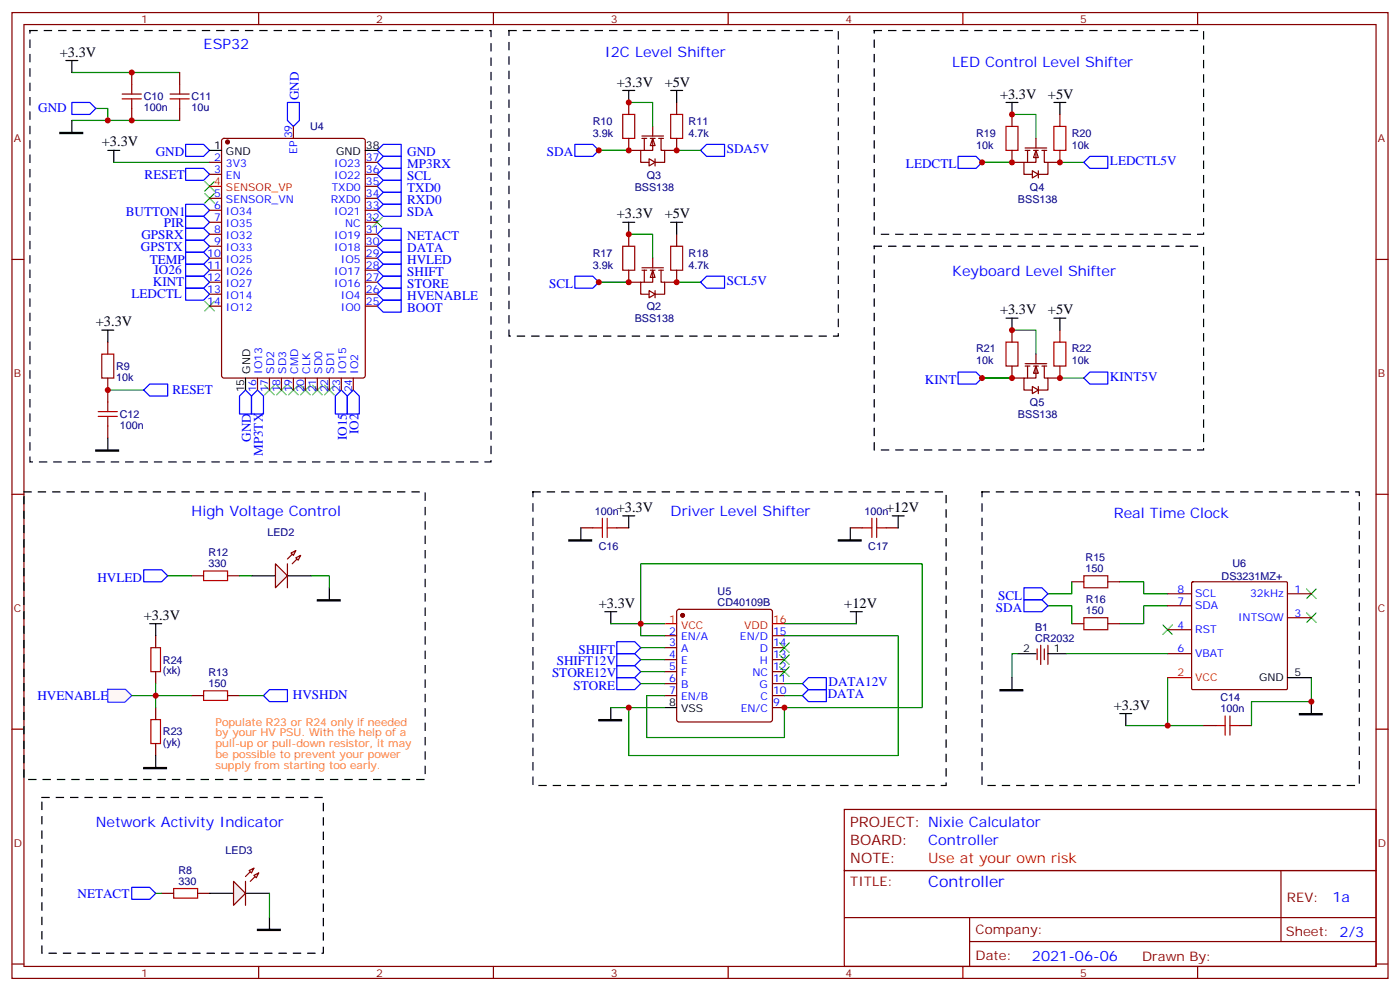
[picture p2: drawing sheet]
<svg xmlns="http://www.w3.org/2000/svg" width="412mm" height="292mm" viewBox="0 0 412 292" stroke-linecap="round" stroke-linejoin="round" font-family="sans-serif">
<g fill="none" stroke="#870000" stroke-width=".35">
<path d="M3.5 3.7h405.4v284.3h-405.4zM7.1 7.2h398.2v277.3h-398.2zM76.2 3.7v3.5M145.3 3.7v3.5M214.5 3.7v3.5M283.6 3.7v3.5M352.8 3.7v3.5M38.8 21.3v3.6M38.8 31.9v3.6M52.9 21.3v3.6M52.9 31.9v3.6M3.5 76.4h3.6"/>
<path d="M405.3 76.4h3.6M31.7 100.7v3.5M31.7 111.3v7.1M31.7 125.4v3.5M3.5 145.5h3.6M405.3 145.5h3.6M315.7 171.3h3.6M326.3 171.3h3.5M344 174.8h7M344 178.3h7M351.1 171.4l.3-.1h27.5l.3 .1v31.3l-.2 .3h-27.6l-.3-.2zM379.2 174.8h7.1"/>
<path d="M305.5 191v3.2M306.6 190v5.6M307.6 191v3.2M308.7 190v5.6M315.7 183.6h3.6M326.3 183.6h3.5M344 185.4h7M344 192.4h7M379.2 181.9h7.1M3.5 214.7h3.6M354.5 213.6h3.6M365.1 213.6h3.6"/>
<path d="M405.3 214.7h3.6M248.7 256.3h156.6v28.2h-156.6zM377.3 256.3v20.9M248.7 270.1h156.5M285.6 277.2h119.6M285.6 270.1v14.2M3.5 283.8h3.6M76.2 284.5v3.5M145.3 284.5v3.5M214.5 284.5v3.5M283.6 284.5v3.5M352.8 284.5v3.5"/>
<path d="M405.3 283.8h3.6"/>
</g>
<g fill="none" stroke="#00f" stroke-width=".35">
<path d="M21.2 30.2h5.3l1.7 1.7-1.7 1.8h-5.3zM84.7 30.2h3.5v5.3l-1.8 1.7-1.7-1.7zM54.7 42.5h5.3l1.7 1.8-1.7 1.7h-5.3zM54.7 49.6h5.3l1.7 1.7-1.7 1.8h-5.3zM111.1 44.3l1.8-1.8h5.3v3.5h-5.3zM111.1 58.4l1.8-1.8h5.3v3.5h-5.3zM111.1 54.9l1.8-1.8h5.3v3.5h-5.3zM111.1 47.8l1.8-1.8h5.3v3.6h-5.3zM111.1 51.3l1.8-1.7h5.3v3.5h-5.3zM54.7 63.7h5.3l1.7 1.7-1.7 1.8h-5.3zM54.7 60.1h5.3l1.7 1.8-1.7 1.8h-5.3zM54.7 70.7h5.3l1.7 1.8-1.7 1.8h-5.3z"/>
<path d="M54.7 67.2h5.3l1.7 1.8-1.7 1.7h-5.3zM54.7 77.8h5.3l1.7 1.8-1.7 1.7h-5.3zM54.7 74.3h5.3l1.7 1.7-1.7 1.8h-5.3zM111.1 61.9l1.8-1.8h5.3v3.6h-5.3zM111.1 69l1.8-1.8h5.3v3.5h-5.3zM111.1 72.5l1.8-1.8h5.3v3.6h-5.3zM111.1 79.6l1.8-1.8h5.3v3.5h-5.3zM111.1 76l1.8-1.7h5.3v3.5h-5.3zM54.7 81.3h5.3l1.7 1.8-1.7 1.7h-5.3zM54.7 84.8h5.3l1.7 1.8-1.7 1.8h-5.3zM111.1 83.1l1.8-1.8h5.3v3.5h-5.3zM111.1 86.6l1.8-1.8h5.3v3.6h-5.3z"/>
<path d="M111.1 90.1l1.8-1.7h5.3v3.5h-5.3zM44.1 113.1h5.3v3.5h-5.3l-1.8-1.8zM72.3 114.8l1.8 1.8v5.3h-3.5v-5.3zM75.8 114.8l1.8 1.8v5.3h-3.5v-5.3zM100.5 114.8l1.8 1.8v5.3h-3.5v-5.3zM104.1 114.8l1.7 1.8v5.3h-3.5v-5.3zM301.6 176.6h5.3l1.8 1.7-1.8 1.8h-5.3zM301.6 173h5.3l1.8 1.8-1.8 1.8h-5.3zM77.6 204.8l1.8-1.8h5.3v3.6h-5.3z"/>
</g>
<g fill="none" stroke="#3c3" stroke-width=".35">
<path d="M109.7 64l2.8 2.9M112.5 64l-2.8 2.9M60.3 88.7l2.8 2.8M63.1 88.7l-2.8 2.8M78 113.4l2.8 2.8M80.8 113.4l-2.8 2.8M81.5 113.4l2.8 2.8M84.3 113.4l-2.8 2.8M85 113.4l2.8 2.8M87.8 113.4l-2.8 2.8M88.5 113.4l2.9 2.8M91.4 113.4l-2.9 2.8"/>
<path d="M92.1 113.4l2.8 2.8M94.9 113.4l-2.8 2.8M95.6 113.4l2.8 2.8M98.4 113.4l-2.8 2.8M384.9 173.4l2.8 2.8M387.7 173.4l-2.8 2.8M342.5 184l2.9 2.8M345.4 184l-2.9 2.8M384.9 180.4l2.8 2.9M387.7 180.4l-2.8 2.9"/>
</g>
<g fill="none" stroke="#008700" stroke-width=".35">
<path d="M21.2 35.5h31.7M21.2 21.3h31.7M28.2 31.9h3.5v3.6M31.7 114.8h10.6M308.7 178.3h7v5.3M315.7 171.3v3.5h-7M329.8 171.3h7.1v3.5h7.1M344 178.3h-7.1v5.3h-7.1M299.9 192.4h-1.8v7.1M314 192.4h30M344 199.5v14.1h-12.4M386.3 199.5v7.1h-17.6v7"/>
<path d="M344 213.6h10.5"/>
</g>
<g fill="none" stroke="#000" stroke-width=".35">
<path d="M19.4 17.8h3.5M21.2 17.8v3.5M21.2 35.5v3.5M30 97.2h3.5M31.7 97.2v3.5M31.7 128.9v3.6M298.1 199.5v3.5M299.9 192.4h5.3M308.7 192.4h5.3M379.2 199.5h7.1M329.8 210.1h3.6M331.6 210.1v3.5"/>
<path d="M386.3 206.6v3.5"/>
</g>
<path d="M17.6 39h6.7v.3h-6.7zM28.2 132.5h6.7v.3h-6.7zM294.6 203h6.7v.4h-6.7zM382.8 210.1h6.7v.3h-6.7z" fill="#000" stroke="#000" stroke-width=".35"/>
<g fill="none" stroke="#a10000" stroke-width=".35">
<path d="M36 27.7h5.6M36 29.1h5.6M38.8 24.9v2.8M38.8 29.1v2.8M50.1 27.7h5.6M50.1 29.1h5.6M52.9 24.9v2.8M52.9 29.1v2.8M30 104.2h3.5v7.1h-3.5zM31.7 118.4v2.8M28.9 121.2h5.7M28.9 122.6h5.7"/>
<path d="M31.7 122.6v2.8M319.3 169.5h7v3.5h-7zM319.3 181.9h7v3.5h-7zM358.1 213.6h2.8M360.9 210.8v5.6M362.3 210.8v5.6M362.3 213.6h2.8"/>
</g>
<path d="M344 199.5h7" fill="none" stroke="#f00" stroke-width=".35"/>
<path d="M8.8 9h135.8v127h-135.8zM7.1 144.8h118.1v84.7h-118.1zM157 144.8h121.7v86.4h-121.7zM289.3 144.8h111.1v86.4h-111.1z" fill="none" stroke="#000" stroke-width=".35" stroke-dasharray="2.1 2.1"/>
<path d="M31.7 202.9h5.3l1.8 1.9-2 1.9h-5.1z" fill="#fff7f7" stroke="#420aff" stroke-width=".35"/>
<path d="M74.1 169.5h7M84.7 169.5h7" fill="none" stroke="#000" stroke-width=".35"/>
<path d="M81.1 166l3.6 3.5-3.6 3.5z" fill="#f0f0f0" stroke="#870000" stroke-width=".35"/>
<path d="M87.1 162.1l-2.4 2.5M88.5 163.5l-2.4 2.5" fill="none" stroke="#870000" stroke-width=".35"/>
<g fill="#f0f0f0" stroke="#870000" stroke-width=".35">
<path d="M87.1 164.2l1.4-.7-.7 1.4z"/>
<path d="M85.7 162.8l1.4-.7-.7 1.4z"/>
</g>
<path d="M56.4 169.5h3.6M67 169.5h3.6M84.7 166v7M47.6 263h3.6M58.2 263h3.5" fill="none" stroke="#870000" stroke-width=".35"/>
<path d="M60 168.1h7v2.8h-7zM51.2 261.6h7v2.8h-7z" fill="none" stroke="#a10000" stroke-width=".35"/>
<path d="M31.7 44.3h3.6M33.5 44.3v3.5M61.7 263h7.1M72.3 263h7.1" fill="none" stroke="#000" stroke-width=".35"/>
<path d="M33.5 47.8h28.2" fill="none" stroke="#008700" stroke-width=".35"/>
<path d="M68.8 259.5l3.5 3.5-3.5 3.5z" fill="#f0f0f0" stroke="#870000" stroke-width=".35"/>
<path d="M74.8 255.6l-2.5 2.5M76.2 257l-2.5 2.5" fill="none" stroke="#870000" stroke-width=".35"/>
<g fill="#f0f0f0" stroke="#870000" stroke-width=".35">
<path d="M74.8 257.7l1.4-.7-.7 1.4z"/>
<path d="M73.4 256.3l1.4-.7-.7 1.4z"/>
</g>
<g fill="none" stroke="#870000" stroke-width=".35">
<path d="M298.1 33.7v3.5M312.2 33.7v3.5M298.1 44.3v3.5M312.2 44.3v3.5M171.1 155.4h3.5M181.7 155.4h3.5M250.5 155.4h3.5M261.1 155.4h3.5M199.6 179.6l.4-.2h26.8l.5 .2 .2 .5v31.7l-.2 .5-.5 .2h-26.8l-.5-.2-.2-.5v-31.7zM195.8 187.1h3.5M195.8 190.7h3.5M195.8 194.2h3.5"/>
<path d="M195.8 197.7h3.5M227.5 187.1h3.6M227.5 190.7h3.6M227.5 194.2h3.6M227.5 197.7h3.6M195.8 201.3h3.5M195.8 204.8h3.5M227.5 201.3h3.6M227.5 204.8h3.6M227.5 208.3h3.6M248.7 238.3h156.6v18h-156.6zM72.3 259.5v7"/>
</g>
<path d="M282.2 46h5.3l1.8 1.8-1.8 1.8h-5.3zM319.3 47.8l1.7-1.8h5.3v3.6h-5.3zM181.7 188.9h5.3l1.7 1.8-1.7 1.7h-5.3zM181.7 192.4h5.3l1.7 1.8-1.7 1.8h-5.3zM181.7 199.5h5.3l1.7 1.8-1.7 1.7h-5.3zM181.7 196h5.3l1.7 1.7-1.7 1.8h-5.3zM236.4 204.8l1.7-1.8h5.3v3.6h-5.3zM236.4 201.3l1.7-1.8h5.3v3.5h-5.3zM38.8 261.2h5.3l1.8 1.8-1.8 1.8h-5.3z" fill="none" stroke="#00f" stroke-width=".35"/>
<path d="M167.6 158.9h6.7v.4h-6.7zM246.9 158.9h6.7v.4h-6.7zM176.4 211.8h6.7v.4h-6.7zM75.8 273.6h6.7v.3h-6.7z" fill="#000" stroke="#000" stroke-width=".35"/>
<g fill="none" stroke="#000" stroke-width=".35">
<path d="M296.3 30.2h3.6M298.1 30.2v3.5M310.4 30.2h3.6M312.2 30.2v3.5M171.1 155.4v3.5M183.4 151.9h3.6M185.2 151.9v3.5M250.5 155.4v3.5M262.8 151.9h3.5M264.6 151.9v3.5M178.2 180.1h3.5M179.9 180.1v3.5"/>
<path d="M250.5 180.1h3.5M252.2 180.1v3.5M179.9 208.3v3.5M195.8 208.3h3.5M79.4 270.1v3.5"/>
</g>
<g fill="none" stroke="#008700" stroke-width=".35">
<path d="M298.1 33.7h7.1v7M289.3 47.8h8.8M312.2 47.8h7.1M179.9 183.6h15.9M188.7 190.7h7.1M188.7 194.2h7.1M188.7 197.7h7.1M195.8 187.1h-7.1v-21.1h82.9v42.3h-40.5v8.8h-40.6v-12.3h5.3M231.1 187.1h33.5v35.3h-79.4v-14.1M231.1 183.6h21.1M179.9 208.3h15.9M188.7 201.3h7.1"/>
<path d="M231.1 204.8h5.3M231.1 201.3h5.3M45.9 263h1.7M79.4 263v7.1"/>
</g>
<path d="M12.3 234.8h82.9v45.8h-82.9z" fill="none" stroke="#000" stroke-width=".35" stroke-dasharray="2.1 2.1"/>
<path d="M60.3 53.4l2.8 2.9M60.3 57l2.8 2.8M63.1 53.4l-2.8 2.9M63.1 57l-2.8 2.8M229.7 189.3l2.8 2.8M229.7 192.8l2.8 2.8M229.7 196.3l2.8 2.8M232.5 189.3l-2.8 2.8M232.5 192.8l-2.8 2.8M232.5 196.3l-2.8 2.8" fill="none" stroke="#3c3" stroke-width=".35"/>
<circle cx="201.1" cy="181.2" r=".53" fill="#870000" stroke="#870000" stroke-width=".35"/>
<path d="M195.8 183.6h3.5M227.5 183.6h3.6" fill="none" stroke="#f00" stroke-width=".35"/>
<path d="M296.3 37.2h3.6v7.1h-3.6zM310.4 37.2h3.6v7.1h-3.6zM174.6 155.4h2.8M177.4 152.6v5.6M178.9 155.4h2.8M178.9 152.6v5.6M254 155.4h2.8M256.8 152.6v5.6M258.2 155.4h2.9M258.2 152.6v5.6" fill="none" stroke="#a10000" stroke-width=".35"/>
<path d="M305.2 44.3l.7 2.1h-1.5z" fill="#fff" stroke="#870000" stroke-width=".35"/>
<g fill="none" stroke="#870000" stroke-width=".35">
<path d="M185.2 30.2v3.5M199.3 30.2v3.5M185.2 40.7v3.6M199.3 40.7v3.6M298.1 47.8h3.5M302 43.6h6.3M302 44.3h1.4M302.7 44.3v3.5M304.1 50.3l1.8 1-1.8 1.1zM304.4 44.3h1.5M305.2 44.3v3.5h-3.6v3.5h2.5M305.2 40.7v2.9"/>
<path d="M305.9 50.3v2.1M306.9 44.3h1.4M307.6 44.3v3.5h1.1v3.5h-2.8M308.7 47.8h3.5M185.2 69v3.5M185.2 79.6v3.5M199.3 69v3.5M199.3 79.6v3.5"/>
</g>
<path d="M257.5 9h97v60h-97z" fill="none" stroke="#000" stroke-width=".35" stroke-dasharray="2.1 2.1"/>
<path d="M183.4 33.7h3.6v7h-3.6zM197.6 33.7h3.5v7h-3.5zM183.4 72.5h3.6v7.1h-3.6zM197.6 72.5h3.5v7.1h-3.5z" fill="none" stroke="#a10000" stroke-width=".35"/>
<path d="M192.3 40.7l.7 2.2h-1.4z" fill="#fff" stroke="#870000" stroke-width=".35"/>
<path d="M192.3 37.2v2.8M185.2 44.3h3.5M189.1 40h6.3M189.1 40.7h1.4M189.8 40.7v3.6M191.2 46.7l1.8 1.1-1.8 1.1zM191.6 40.7h1.4M192.3 40.7v3.6h-3.6v3.5h2.5M193 46.7v2.2M194 40.7h1.4M194.7 40.7v3.6h1.1v3.5h-2.8M195.8 44.3h3.5" fill="none" stroke="#870000" stroke-width=".35"/>
<path d="M183.4 26.6h3.6M185.2 26.6v3.6M197.6 26.6h3.5M199.3 26.6v3.6M183.4 65.4h3.6M185.2 65.4v3.6M197.6 65.4h3.5M199.3 65.4v3.6" fill="none" stroke="#000" stroke-width=".35"/>
<path d="M185.2 30.2h7.1v7M176.4 44.3h8.8M199.3 44.3h7.1M185.2 69h7.1v7M176.4 83.1h8.8M199.3 83.1h7.1" fill="none" stroke="#008700" stroke-width=".35"/>
<path d="M169.3 42.5h5.3l1.8 1.8-1.8 1.7h-5.3zM206.4 44.3l1.7-1.8h5.3v3.5h-5.3zM169.3 81.3h5.3l1.8 1.8-1.8 1.7h-5.3zM206.4 83.1l1.7-1.8h5.3v3.5h-5.3z" fill="none" stroke="#00f" stroke-width=".35"/>
<path d="M192.3 79.6l.7 2.1h-1.4z" fill="#fff" stroke="#870000" stroke-width=".35"/>
<path d="M189.1 78.8h6.3M189.1 79.6h1.4M189.8 79.6v3.5M191.6 79.6h1.4M192.3 79.6v3.5h-3.6v3.5h2.5M192.3 76v2.8M194 79.6h1.4M194.7 79.6v3.5h1.1v3.5h-2.8M185.2 83.1h3.5M191.2 85.5l1.8 1.1-1.8 1.1zM193 85.5v2.2M195.8 83.1h3.5" fill="none" stroke="#870000" stroke-width=".35"/>
<path d="M149.9 9h97v90h-97zM257.5 72.5h97v60h-97z" fill="none" stroke="#000" stroke-width=".35" stroke-dasharray="2.1 2.1"/>
<path d="M305.2 107.8l.7 2.1h-1.5z" fill="#fff" stroke="#870000" stroke-width=".35"/>
<g fill="none" stroke="#870000" stroke-width=".35">
<path d="M86.4 37.2v3.5M61.7 47.8h3.6M61.7 51.3h3.6M61.7 58.4h3.6M65.5 41l.5-.3h40.9l.6 .5 .1 69.4-.5 .6-41.1 .1-.7-.5v-69.3zM107.6 47.8h3.5M107.6 51.3h3.5M107.6 58.4h3.5M107.6 54.9h3.5M61.7 61.9h3.6M61.7 65.4h3.6M61.7 69h3.6"/>
<path d="M61.7 72.5h3.6M61.7 76h3.6M61.7 79.6h3.6M107.6 61.9h3.5M107.6 65.4h3.5M107.6 69h3.5M107.6 72.5h3.5M107.6 76h3.5M107.6 79.6h3.5M61.7 83.1h3.6M61.7 86.6h3.6M61.7 90.1h3.6"/>
<path d="M107.6 83.1h3.5M107.6 86.6h3.5M107.6 90.1h3.5M298.1 97.2v3.5M312.2 97.2v3.5M75.8 111.3v3.5M79.4 111.3v3.5M82.9 111.3v3.5M86.4 111.3v3.5M90 111.3v3.5M93.5 111.3v3.5M97 111.3v3.5"/>
<path d="M100.5 111.3v3.5M104.1 111.3v3.5M298.1 107.8v3.5h3.5M302 107.1h6.3M302 107.8h1.4M302.7 107.8v3.5M304.1 113.8l1.8 1-1.8 1.1zM304.4 107.8h1.5M305.2 107.8v3.5h-3.6v3.5h2.5M305.2 104.2v2.9M305.9 113.8v2.1M306.9 107.8h1.4"/>
<path d="M307.6 107.8v3.5h1.1v3.5h-2.8M312.2 107.8v3.5h-3.5M45.9 187.1v3.6M45.9 197.7v3.6M45.9 208.3v3.5M45.9 218.9v3.5M56.4 204.8h3.6M67 204.8h3.6"/>
</g>
<path d="M296.3 100.7h3.6v7.1h-3.6zM310.4 100.7h3.6v7.1h-3.6zM44.4 190.7h2.9v7h-2.9zM44.4 211.8h2.9v7.1h-2.9zM60 203.4h7v2.8h-7z" fill="none" stroke="#a10000" stroke-width=".35"/>
<path d="M61.7 44.3h3.6M107.6 44.3h3.5M296.3 93.7h3.6M298.1 93.7v3.5M310.4 93.7h3.6M312.2 93.7v3.5M72.3 111.3v3.5M97 173v3.6M44.1 183.6h3.5M45.9 183.6v3.5M45.9 222.4v3.6" fill="none" stroke="#000" stroke-width=".35"/>
<path d="M298.1 97.2h7.1v7M289.3 111.3h8.8M312.2 111.3h7.1M49.4 169.5h7M70.6 169.5h3.5M91.7 169.5h5.3v3.5M38.8 204.8h17.6M45.9 201.3v7M70.6 204.8h7" fill="none" stroke="#008700" stroke-width=".35"/>
<path d="M282.2 109.5h5.3l1.8 1.8-1.8 1.8h-5.3zM319.3 111.3l1.7-1.8h5.3v3.6h-5.3zM42.3 167.7h5.3l1.8 1.8-1.8 1.8h-5.3z" fill="none" stroke="#00f" stroke-width=".35"/>
<circle cx="67" cy="41.8" r=".53" fill="#870000" stroke="#870000" stroke-width=".35"/>
<path d="M61.7 54.9h3.6" fill="none" stroke="#f00" stroke-width=".35"/>
<path d="M93.5 176.6h6.7v.3h-6.7zM42.3 226h6.7v.3h-6.7z" fill="#000" stroke="#000" stroke-width=".35"/>
<g fill="#c00">
<circle cx="344" cy="213.6" r=".88"/>
<circle cx="31.8" cy="114.8" r=".88"/>
<circle cx="31.8" cy="35.5" r=".88"/>
<circle cx="38.8" cy="21.3" r=".88"/>
<circle cx="386.3" cy="206.6" r=".88"/>
<circle cx="38.8" cy="35.5" r=".88"/>
<circle cx="188.7" cy="183.6" r=".88"/>
<circle cx="231.1" cy="208.3" r=".88"/>
<circle cx="185.2" cy="208.3" r=".88"/>
<circle cx="312.2" cy="47.8" r=".88"/>
<circle cx="298.1" cy="33.7" r=".88"/>
<circle cx="298.1" cy="47.8" r=".88"/>
<circle cx="289.3" cy="47.8" r=".88"/>
<circle cx="199.3" cy="83.1" r=".88"/>
<circle cx="185.2" cy="69" r=".88"/>
<circle cx="185.2" cy="83.1" r=".88"/>
<circle cx="176.4" cy="83.1" r=".88"/>
<circle cx="176.4" cy="44.3" r=".88"/>
<circle cx="185.2" cy="44.3" r=".88"/>
<circle cx="185.2" cy="30.2" r=".88"/>
<circle cx="199.3" cy="44.3" r=".88"/>
<circle cx="289.3" cy="111.3" r=".88"/>
<circle cx="298.1" cy="111.3" r=".88"/>
<circle cx="298.1" cy="97.2" r=".88"/>
<circle cx="312.2" cy="111.3" r=".88"/>
<circle cx="45.9" cy="204.8" r=".88"/>
</g>
<text font-size="4.6" fill="#00f" x="273.4" y="261.2">Controller</text>
<g font-size="4.2">
<text x="17.6" y="16.7">+3.3V</text>
<text x="181.7" y="25.5">+3.3V</text>
<text x="195.8" y="25.5">+5V</text>
<text x="294.6" y="29">+3.3V</text>
<text x="308.7" y="29">+5V</text>
<text x="30" y="43.1">+3.3V</text>
<text x="181.7" y="64.3">+3.3V</text>
<text x="195.8" y="64.3">+5V</text>
<text x="294.6" y="92.5">+3.3V</text>
<text x="308.7" y="92.5">+5V</text>
<text x="28.2" y="96">+3.3V</text>
<text x="181.7" y="150.7">+3.3V</text>
<text x="261.1" y="150.7">+12V</text>
<text x="176.4" y="178.9">+3.3V</text>
<text x="248.7" y="178.9">+12V</text>
<text x="42.3" y="182.5">+3.3V</text>
<text x="328.1" y="208.9">+3.3V</text>
</g>
<g font-size="4.2" fill="#00f">
<text x="60" y="14.3">ESP32</text>
<text x="178.2" y="16.8">I2C Level Shifter</text>
<text x="280.5" y="19.6">LED Control Level Shifter</text>
<text x="280.5" y="81.3">Keyboard Level Shifter</text>
<text x="56.4" y="151.9">High Voltage Control</text>
<text x="197.6" y="151.9">Driver Level Shifter</text>
<text x="328.1" y="152.6">Real Time Clock</text>
<text x="28.2" y="243.6">Network Activity Indicator</text>
<text x="273.4" y="248.9">Controller</text>
<text x="392.5" y="265.6">1a</text>
<text x="304" y="282.9">2021-06-06</text>
</g>
<g font-size="4.2" fill="#800">
<text x="250.5" y="243.6">PROJECT: Nixie Calculator</text>
<text x="250.5" y="248.9">BOARD:</text>
<text x="250.5" y="254.2">NOTE:</text>
</g>
<text font-size="4.2" fill="#f00" x="273.4" y="254.2">Use at your own risk</text>
<g font-size="3.9" fill="#00f">
<text x="88" y="29.5" transform="rotate(-90 88 29.5)">GND</text>
<text x="11.3" y="32.8">GND</text>
<text x="45.9" y="45.9">GND</text>
<text x="119.9" y="45.9">GND</text>
<text x="161.1" y="46">SDA</text>
<text x="214.1" y="45">SDA5V</text>
<text x="42.6" y="52.8">RESET</text>
<text x="119.9" y="49.4">MP3RX</text>
<text x="119.9" y="52.9">SCL</text>
<text x="266.9" y="49.6">LEDCTL</text>
<text x="327" y="48.6">LEDCTL5V</text>
<text x="119.9" y="60">RXD0</text>
<text x="119.9" y="56.4">TXD0</text>
<text x="37" y="63.5">BUTTON1</text>
<text x="119.9" y="63.5">SDA</text>
<text x="41.6" y="70.2">GPSRX</text>
<text x="48.2" y="66.7">PIR</text>
<text x="119.9" y="70.6">NETACT</text>
<text x="41.5" y="73.8">GPSTX</text>
<text x="44.1" y="77.6">TEMP</text>
<text x="119.9" y="74.1">DATA</text>
<text x="119.9" y="77.6">HVLED</text>
<text x="45.5" y="80.8">IO26</text>
<text x="119.9" y="81.1">SHIFT</text>
<text x="214.1" y="83.8">SCL5V</text>
<text x="38.7" y="87.8">LEDCTL</text>
<text x="45" y="84.3">KINT</text>
<text x="119.9" y="84.7">STORE</text>
<text x="119.9" y="88.2">HVENABLE</text>
<text x="161.7" y="84.8">SCL</text>
<text x="119.9" y="91.7">BOOT</text>
<text x="272.5" y="113.1">KINT</text>
<text x="327" y="112.1">KINT5V</text>
<text x="50.8" y="116.1">RESET</text>
<text x="73.9" y="130" transform="rotate(-90 73.9 130)">GND</text>
<text x="102.1" y="129.6" transform="rotate(-90 102.1 129.6)">IO15</text>
<text x="105.6" y="127.7" transform="rotate(-90 105.6 127.7)">IO2</text>
<text x="77.4" y="134.3" transform="rotate(-90 77.4 134.3)">MP3TX</text>
<text x="28.7" y="171.3">HVLED</text>
<text x="294" y="176.6">SCL</text>
<text x="293.4" y="180.1">SDA</text>
<text x="164" y="195.9">SHIFT12V</text>
<text x="170.4" y="192.4">SHIFT</text>
<text x="162.6" y="199.4">STORE12V</text>
<text x="168.9" y="203">STORE</text>
<text x="244.1" y="202">DATA12V</text>
<text x="11" y="206">HVENABLE</text>
<text x="86.3" y="205.7">HVSHDN</text>
<text x="243.8" y="205.5">DATA</text>
<text x="22.8" y="264.3">NETACT</text>
</g>
<g font-size="3.9" fill="#800">
<text x="250.5" y="260.9">TITLE:</text>
<text x="379.1" y="265.6">REV:</text>
<text x="287.4" y="275.1">Company:</text>
<text x="378.7" y="275.7">Sheet: 2/3</text>
<text x="287.4" y="282.8">Date:</text>
<text x="336.4" y="282.8">Drawn By:</text>
</g>
<g font-size="3.2" fill="#800">
<text x="41.6" y="6.7">1</text>
<text x="110.8" y="6.7">2</text>
<text x="179.9" y="6.7">3</text>
<text x="249.1" y="6.7">4</text>
<text x="318.2" y="6.7">5</text>
<text x="4.1" y="41.8">A</text>
<text x="405.9" y="41.8">A</text>
<text x="4.1" y="110.9">B</text>
<text x="405.9" y="110.9">B</text>
<text x="4.1" y="180.1">C</text>
<text x="405.9" y="180.1">C</text>
<text x="4.1" y="249.2">D</text>
<text x="405.9" y="249.2">D</text>
<text x="41.6" y="287.5">1</text>
<text x="110.8" y="287.5">2</text>
<text x="179.9" y="287.5">3</text>
<text x="249.1" y="287.5">4</text>
<text x="318.2" y="287.5">5</text>
</g>
<g font-size="3.2" fill="#000080">
<text x="42.3" y="29.5">C10</text>
<text x="56.4" y="29.5">C11</text>
<text x="42.3" y="32.7">100n</text>
<text x="56.4" y="32.7">10u</text>
<text x="91.4" y="38.4">U4</text>
<text x="174.6" y="40.2">3.9k</text>
<text x="174.6" y="36.7">R10</text>
<text x="202.8" y="40.2">4.7k</text>
<text x="202.8" y="36.7">R11</text>
<text x="287.5" y="40.2">R19</text>
<text x="315.7" y="40.2">R20</text>
<text x="287.5" y="43.8">10k</text>
<text x="315.7" y="43.8">10k</text>
<text x="190.5" y="52.6">Q3</text>
<text x="187" y="56.1">BSS138</text>
<text x="299.9" y="59.6">BSS138</text>
<text x="303.4" y="56.1">Q4</text>
<text x="174.6" y="75.5">R17</text>
<text x="202.8" y="75.5">R18</text>
<text x="174.6" y="79.1">3.9k</text>
<text x="202.8" y="79.1">4.7k</text>
<text x="187" y="94.9">BSS138</text>
<text x="190.5" y="91.4">Q2</text>
<text x="287.5" y="107.3">10k</text>
<text x="287.5" y="103.7">R21</text>
<text x="315.7" y="107.3">10k</text>
<text x="315.7" y="103.7">R22</text>
<text x="34.2" y="112.1">10k</text>
<text x="34.2" y="108.9">R9</text>
<text x="303.4" y="119.6">Q5</text>
<text x="35.3" y="123">C12</text>
<text x="299.9" y="123.1">BSS138</text>
<text x="35.3" y="126.2">100n</text>
<text x="175.3" y="151.5">100n</text>
<text x="254.6" y="151.5">100n</text>
<text x="78.8" y="157.8">LED2</text>
<text x="176.4" y="162">C16</text>
<text x="255.8" y="162">C17</text>
<text x="61.4" y="167">330</text>
<text x="61.4" y="163.8">R12</text>
<text x="319.8" y="165.2">R15</text>
<text x="363" y="167">U6</text>
<text x="319.8" y="168.5">150</text>
<text x="359.8" y="170.8">DS3231MZ+</text>
<text x="211.4" y="178.3">CD40109B</text>
<text x="211.4" y="175.1">U5</text>
<text x="319.9" y="177.6">R16</text>
<text x="304.9" y="185.7">B1</text>
<text x="319.9" y="180.8">150</text>
<text x="304.9" y="188.9">CR2032</text>
<text x="48" y="195.4">R24</text>
<text x="48" y="198.5">(xk)</text>
<text x="61.4" y="202.3">150</text>
<text x="61.4" y="199.1">R13</text>
<text x="359.5" y="209.7">100n</text>
<text x="359.5" y="206.5">C14</text>
<text x="48" y="219.7">(yk)</text>
<text x="48" y="216.5">R23</text>
<text x="66.4" y="251.3">LED3</text>
<text x="52.6" y="257.3">R8</text>
<text x="52.6" y="260.5">330</text>
</g>
<g font-size="3.2" fill="#00f">
<text x="86.1" y="40.7" transform="rotate(-90 86.1 40.7)">39</text>
<text x="63.1" y="47.4">2</text>
<text x="87.5" y="45.4" transform="rotate(-90 87.5 45.4)">EP</text>
<text x="107.8" y="47.4">37</text>
<text x="63.1" y="51">3</text>
<text x="66.6" y="49.2">3V3</text>
<text x="66.6" y="52.7">EN</text>
<text x="98.4" y="52.7">IO22</text>
<text x="98.4" y="49.2">IO23</text>
<text x="107.8" y="51">36</text>
<text x="63.1" y="58">5</text>
<text x="66.6" y="59.8">SENSOR_VN</text>
<text x="97.5" y="59.8">RXD0</text>
<text x="97.7" y="56.3">TXD0</text>
<text x="107.8" y="58">34</text>
<text x="107.8" y="54.5">35</text>
<text x="63.1" y="61.6">6</text>
<text x="63.1" y="65.1">7</text>
<text x="66.6" y="63.3">IO34</text>
<text x="98.4" y="63.3">IO21</text>
<text x="107.8" y="65.1">32</text>
<text x="107.8" y="61.6">33</text>
<text x="63.1" y="68.6">8</text>
<text x="66.6" y="66.9">IO35</text>
<text x="66.6" y="70.4">IO32</text>
<text x="98.4" y="70.4">IO19</text>
<text x="101.7" y="66.9">NC</text>
<text x="107.8" y="68.6">31</text>
<text x="61.1" y="75.7">10</text>
<text x="63.1" y="72.1">9</text>
<text x="66.6" y="73.9">IO33</text>
<text x="66.6" y="77.4">IO25</text>
<text x="98.4" y="73.9">IO18</text>
<text x="100.4" y="77.4">IO5</text>
<text x="107.8" y="75.7">29</text>
<text x="107.8" y="72.1">30</text>
<text x="61.1" y="79.2">11</text>
<text x="61.1" y="82.7">12</text>
<text x="66.6" y="81">IO26</text>
<text x="98.4" y="81">IO17</text>
<text x="107.8" y="82.7">27</text>
<text x="107.8" y="79.2">28</text>
<text x="61.1" y="86.3">13</text>
<text x="61.1" y="89.8">14</text>
<text x="66.6" y="84.5">IO27</text>
<text x="66.6" y="88">IO14</text>
<text x="98.4" y="84.5">IO16</text>
<text x="100.4" y="88">IO4</text>
<text x="107.8" y="89.8">25</text>
<text x="107.8" y="86.3">26</text>
<text x="66.6" y="91.5">IO12</text>
<text x="100.4" y="91.5">IO0</text>
<text x="77.3" y="110" transform="rotate(-90 77.3 110)">IO13</text>
<text x="80.8" y="110" transform="rotate(-90 80.8 110)">SD2</text>
<text x="84.3" y="110" transform="rotate(-90 84.3 110)">SD3</text>
<text x="87.8" y="110" transform="rotate(-90 87.8 110)">CMD</text>
<text x="91.4" y="110" transform="rotate(-90 91.4 110)">CLK</text>
<text x="94.9" y="110" transform="rotate(-90 94.9 110)">SD0</text>
<text x="98.4" y="110" transform="rotate(-90 98.4 110)">SD1</text>
<text x="102" y="110" transform="rotate(-90 102 110)">IO15</text>
<text x="105.5" y="110" transform="rotate(-90 105.5 110)">IO2</text>
<text x="75.5" y="115.5" transform="rotate(-90 75.5 115.5)">16</text>
<text x="79" y="115.5" transform="rotate(-90 79 115.5)">17</text>
<text x="82.5" y="115.5" transform="rotate(-90 82.5 115.5)">18</text>
<text x="86.1" y="115.5" transform="rotate(-90 86.1 115.5)">19</text>
<text x="89.6" y="115.5" transform="rotate(-90 89.6 115.5)">20</text>
<text x="93.1" y="115.5" transform="rotate(-90 93.1 115.5)">21</text>
<text x="96.7" y="115.5" transform="rotate(-90 96.7 115.5)">22</text>
<text x="100.2" y="115.5" transform="rotate(-90 100.2 115.5)">23</text>
<text x="103.7" y="115.5" transform="rotate(-90 103.7 115.5)">24</text>
<text x="346.9" y="178">7</text>
<text x="346.9" y="174.4">8</text>
<text x="352.1" y="179.4">SDA</text>
<text x="352.1" y="175.9">SCL</text>
<text x="368.2" y="175.9">32kHz</text>
<text x="381.4" y="174.4">1</text>
<text x="346.9" y="185">4</text>
<text x="364.7" y="182.9">INTSQW</text>
<text x="381.4" y="181.5">3</text>
<text x="197.1" y="186.8">2</text>
<text x="197.1" y="190.3">3</text>
<text x="200.6" y="188.6">EN/A</text>
<text x="218" y="188.6">EN/D</text>
<text x="227.7" y="190.3">14</text>
<text x="227.7" y="186.8">15</text>
<text x="352.1" y="186.4">RST</text>
<text x="197.1" y="193.9">4</text>
<text x="197.1" y="197.4">5</text>
<text x="200.6" y="192.1">A</text>
<text x="200.6" y="195.6">E</text>
<text x="223.8" y="192.1">D</text>
<text x="223.9" y="195.6">H</text>
<text x="227.7" y="197.4">12</text>
<text x="227.7" y="193.9">13</text>
<text x="346.9" y="192.1">6</text>
<text x="352.1" y="193.5">VBAT</text>
<text x="197.1" y="200.9">6</text>
<text x="200.6" y="199.1">F</text>
<text x="200.6" y="202.7">B</text>
<text x="221.6" y="199.1">NC</text>
<text x="223.8" y="202.7">G</text>
<text x="227.7" y="200.9">11</text>
<text x="197.1" y="204.4">7</text>
<text x="200.6" y="206.2">EN/B</text>
<text x="218.2" y="209.7">EN/C</text>
<text x="224" y="206.2">C</text>
<text x="227.7" y="208">9</text>
<text x="227.7" y="204.4">10</text>
</g>
<g font-size="3.2">
<text x="63.1" y="43.9">1</text>
<text x="66.6" y="45.7">GND</text>
<text x="99" y="45.7">GND</text>
<text x="107.8" y="43.9">38</text>
<text x="73.7" y="110" transform="rotate(-90 73.7 110)">GND</text>
<text x="72" y="115.5" transform="rotate(-90 72 115.5)">15</text>
<text x="301.4" y="192.1">2</text>
<text x="310.4" y="192.1">1</text>
<text x="370.9" y="200.6">GND</text>
<text x="381.4" y="199.1">5</text>
<text x="197.1" y="208">8</text>
<text x="200.6" y="209.7">VSS</text>
</g>
<g font-size="3.2" fill="#f00">
<text x="63.1" y="54.5">4</text>
<text x="66.6" y="56.3">SENSOR_VP</text>
<text x="197.1" y="183.3">1</text>
<text x="200.6" y="185">VCC</text>
<text x="219.2" y="185">VDD</text>
<text x="227.7" y="183.3">16</text>
<text x="346.9" y="199.1">2</text>
<text x="352.1" y="200.6">VCC</text>
</g>
<g font-size="3.2" fill="#f60">
<text x="63.5" y="213.6">Populate R23 or R24 only if needed</text>
<text x="63.5" y="216.8">by your HV PSU. With the help of a</text>
<text x="63.5" y="220">pull-up or pull-down resistor, it may</text>
<text x="63.5" y="223.1">be possible to prevent your power</text>
<text x="63.5" y="226.3">supply from starting too early.</text>
</g>
</svg>
